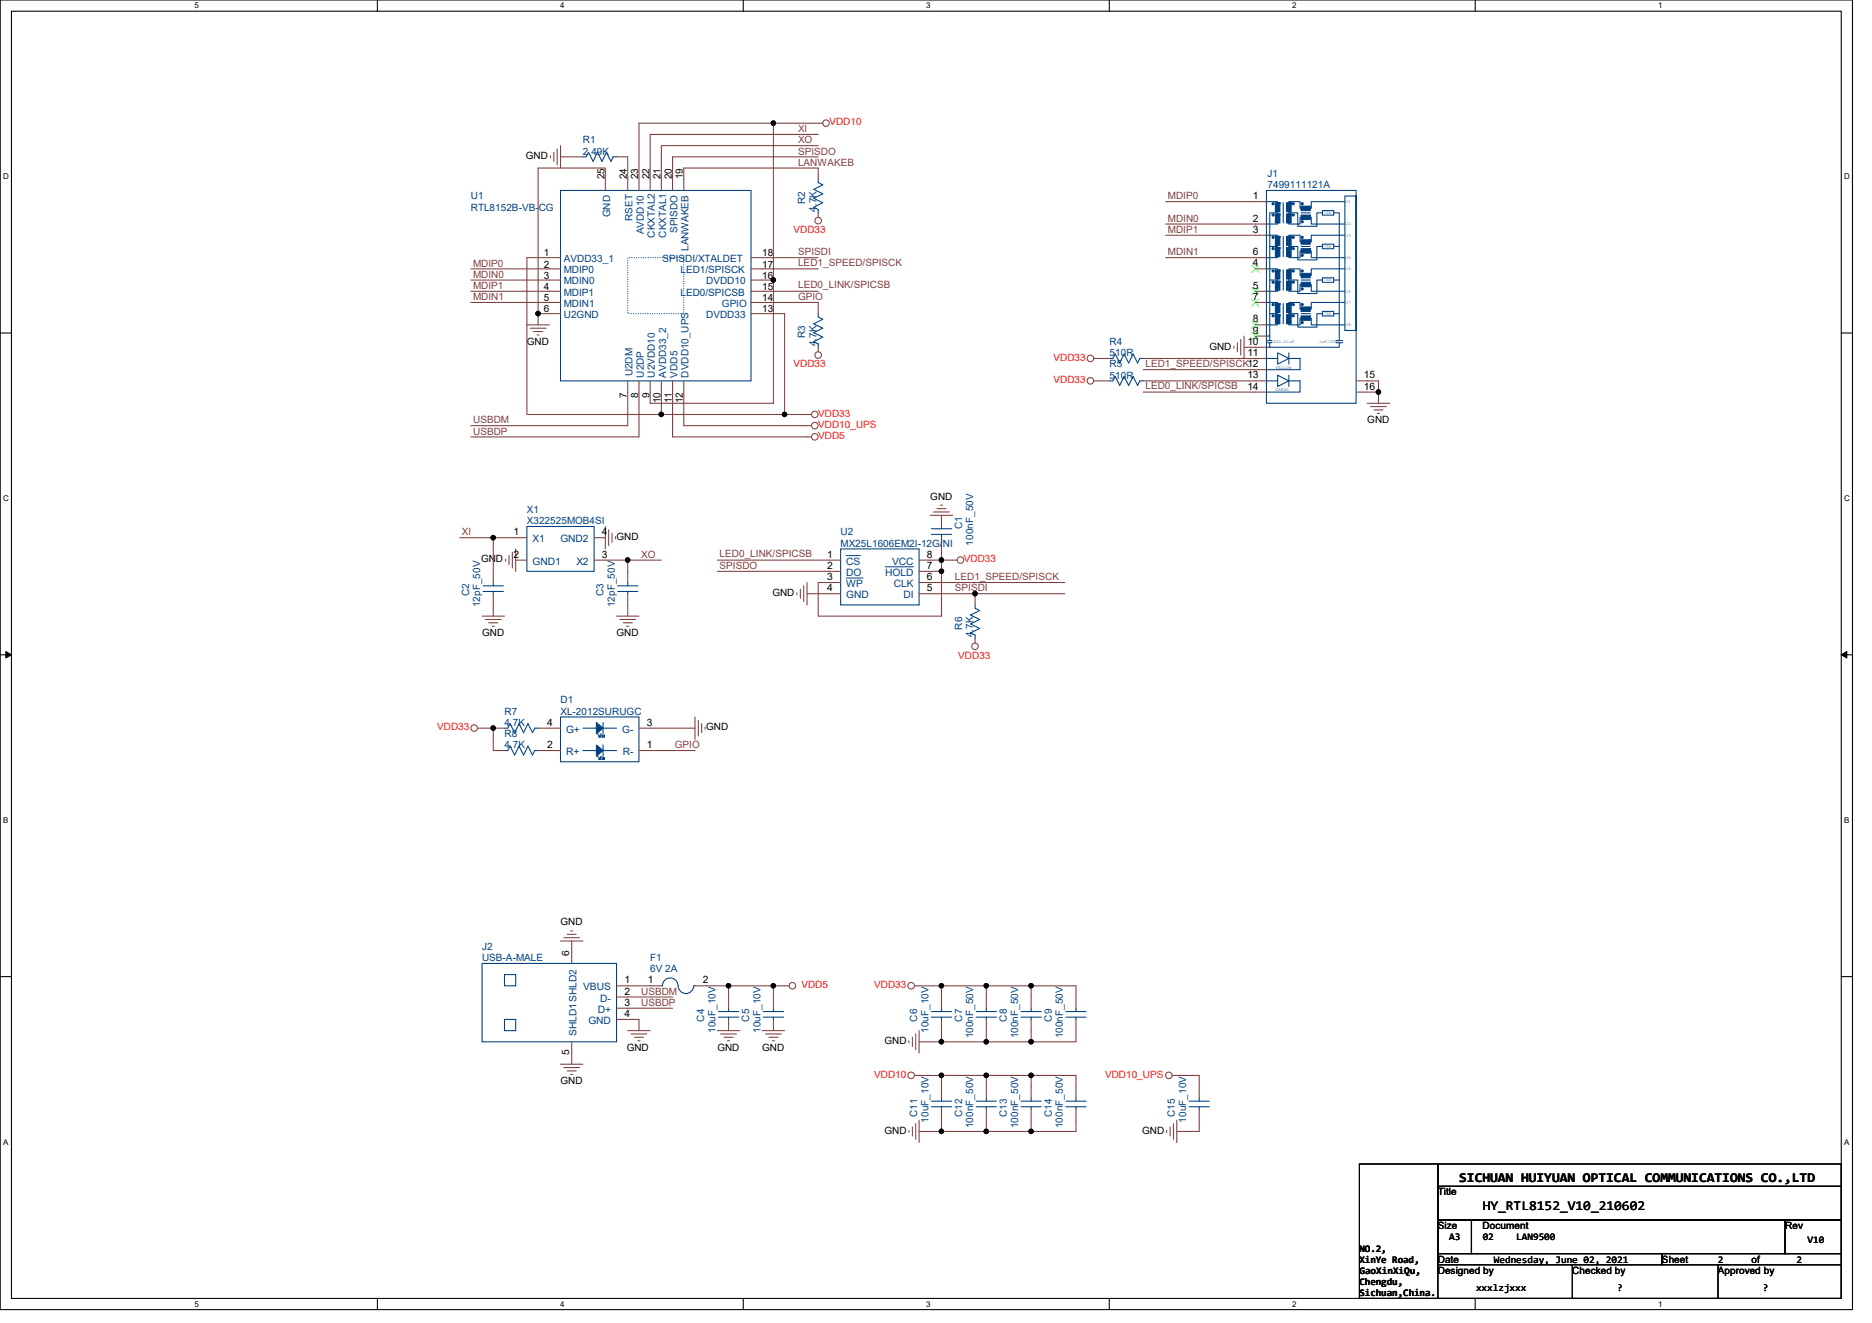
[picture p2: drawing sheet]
<svg xmlns="http://www.w3.org/2000/svg" width="297mm" height="210mm" viewBox="0 0 297 210" stroke-linecap="round" stroke-linejoin="round" font-family="sans-serif">
<path d="M0 0h293.9v207.9h-293.9zM1.8 1.8h290.4v204.3h-290.4z" fill="none" stroke="#000" stroke-width=".17"/>
<g fill="#fff">
<path d="M30.8 .2h.7v1.4h-.7z"/>
<path d="M30.8 206.3h.7v1.4h-.7z"/>
</g>
<path d="M59.9 0v1.8M59.9 206.1v1.8" fill="none" stroke="#000" stroke-width=".17"/>
<g fill="#fff">
<path d="M88.9 .2h.7v1.4h-.7z"/>
<path d="M88.9 206.3h.7v1.4h-.7z"/>
</g>
<path d="M117.9 0v1.8M117.9 206.1v1.8" fill="none" stroke="#000" stroke-width=".17"/>
<g fill="#fff">
<path d="M147 .2h.7v1.4h-.7z"/>
<path d="M147 206.3h.7v1.4h-.7z"/>
</g>
<path d="M176 0v1.8M176 206.1v1.8" fill="none" stroke="#000" stroke-width=".17"/>
<g fill="#fff">
<path d="M205 .2h.7v1.4h-.7z"/>
<path d="M205 206.3h.7v1.4h-.7z"/>
</g>
<path d="M234.1 0v1.8M234.1 206.1v1.8" fill="none" stroke="#000" stroke-width=".17"/>
<g fill="#fff">
<path d="M263.1 .2h.7v1.4h-.7z"/>
<path d="M263.1 206.3h.7v1.4h-.7z"/>
<path d="M.5 27.3h.9v1.4h-.9z"/>
<path d="M292.6 27.3h.9v1.4h-.9z"/>
<path d="M.5 78.4h.9v1.4h-.9z"/>
<path d="M292.6 78.4h.9v1.4h-.9z"/>
</g>
<path d="M0 52.9h1.8M292.2 52.9h1.7" fill="none" stroke="#000" stroke-width=".17"/>
<g fill="#fff">
<path d="M.5 129.5h.8v1.4h-.8z"/>
<path d="M292.6 129.5h.9v1.4h-.9z"/>
</g>
<path d="M0 103.9h1.8M292.2 103.9h1.7" fill="none" stroke="#000" stroke-width=".17"/>
<path d="M.9 103.4l.9 .5-.9 .5zM292.2 103.9l.8-.5v1z" fill="#000" stroke="#000" stroke-width=".16"/>
<g fill="#fff">
<path d="M.5 180.5h.8v1.4h-.8z"/>
<path d="M292.6 180.5h.9v1.4h-.9z"/>
</g>
<path d="M0 155h1.8M292.2 155h1.7M215.7 184.7h12.5v21.4h-12.5zM228.2 184.7h64v3.6h-64zM228.2 188.3h64v5.3h-64zM228.2 193.6h5.3v5.4h-5.3zM228.2 199h35.5v1.7h-35.5zM233.5 193.6h49.8v5.4h-49.8zM263.7 199h28.5v1.7h-28.5zM283.3 193.6h8.9v5.4h-8.9z" fill="none" stroke="#000" stroke-width=".17"/>
<g fill="none" stroke="#804040" stroke-width=".17">
<path d="M129.8 19.6h.8M87.3 24.7v.4M87.9 24.2v1.4M88.4 23.6v2.5M88.9 23.1v3.6M129.8 33.8v.7M83.6 51.6h3.6M84.1 52.1h2.5M84.7 52.6h1.4M85.2 53.2h.4M129.8 55.1v.7M173.6 56.9h.7"/>
<path d="M195.8 54.9v.4M196.3 54.4v1.4M196.9 53.9v2.5M197.4 53.3v3.6M128.1 69.3h.7M128.1 67.6h.7M128.1 65.8h.7M173.6 60.5h.7M217 64h3.5M217.5 64.5h2.5M218 65.1h1.5M218.6 65.6h.3"/>
<path d="M76.5 97.8h3.5M77 98.3h2.5M77.6 98.8h1.4M78.1 99.4h.3M80.2 88.7v.4M80.8 88.2v1.4M81.3 87.7v2.4M81.8 87.1v3.6M96.1 83.6v3.5M96.6 84.1v2.5M97.1 84.6v1.5M97.7 85.2v.3"/>
<path d="M97.8 97.8h3.6M98.4 98.3h2.5M98.9 98.8h1.4M99.4 99.4h.4M126.4 94.1v.3M127 93.5v1.5M127.5 93v2.5M128.1 92.5v3.5M147.6 81.8h3.6M148.1 81.3h2.5M148.7 80.7h1.4M149.2 80.2h.4"/>
<path d="M151.2 88.9h.7M75.8 115.6h.7M110.3 113.8v3.5M110.8 114.3v2.5M111.3 114.9v1.4M111.9 115.4v.3M154.7 101.3v.8M88.9 149.4h3.6M89.5 148.8h2.5M90 148.3h1.4M90.5 147.7h.4M124.5 156.5h.7"/>
<path d="M145.1 156.5h.7M88.9 168.9h3.6M89.5 169.4h2.5M90 170h1.4M90.5 170.5h.4M99.6 163.6h3.6M100.1 164.1h2.5M100.7 164.6h1.4M101.2 165.2h.4M113.8 163.6h3.6M114.4 164.1h2.5M114.9 164.6h1.4"/>
<path d="M115.4 165.2h.4M120.9 163.6h3.6M121.5 164.1h2.5M122 164.6h1.4M122.6 165.2h.3M144.2 165.2v.3M144.2 179.4v.3M144.8 164.6v1.5M144.8 178.9v1.4M145.1 170.7h.7M145.3 164.1v2.5M145.3 178.3v2.5"/>
<path d="M145.8 163.6v3.5M145.8 177.8v3.6M185.1 179.4v.3M185.7 178.9v1.4M186 170.7h.7M186.2 178.3v2.5M186.7 177.8v3.6"/>
<circle cx="131.1" cy="19.5" r=".52"/>
<circle cx="129.8" cy="35" r=".52"/>
<circle cx="129.8" cy="56.4" r=".52"/>
<circle cx="173" cy="56.9" r=".52"/>
<circle cx="129.3" cy="67.6" r=".52"/>
<circle cx="129.3" cy="69.3" r=".52"/>
<circle cx="129.3" cy="65.8" r=".52"/>
<circle cx="173" cy="60.4" r=".52"/>
<circle cx="152.4" cy="88.9" r=".52"/>
<circle cx="75.2" cy="115.6" r=".52"/>
<circle cx="154.7" cy="102.6" r=".52"/>
<circle cx="125.7" cy="156.5" r=".52"/>
<circle cx="144.6" cy="156.5" r=".52"/>
<circle cx="144.6" cy="170.7" r=".52"/>
<circle cx="185.5" cy="170.7" r=".52"/>
</g>
<path d="M216.1 185.6h11.7v10.7h-11.7z" fill="#fff"/>
<path d="M215.7 184.7h12.5v21.4h-12.5zM228.2 184.7h64v3.6h-64zM228.2 188.3h64v5.3h-64zM228.2 193.6h5.3v5.4h-5.3zM228.2 199h35.5v1.7h-35.5zM233.5 193.6h49.8v5.4h-49.8zM263.7 199h28.5v1.7h-28.5zM283.3 193.6h8.9v5.4h-8.9zM249.5 200.7v5.4M272.6 200.7v5.4M292.2 200.7v5.4h-64" fill="none" stroke="#000" stroke-width=".17"/>
<path d="M216.1 185.6h11.7v10.7h-11.7z" fill="#fff"/>
<path d="M215.7 184.7h12.5v21.4h-12.5zM228.2 184.7h64v3.6h-64zM228.2 188.3h64v5.3h-64zM228.2 193.6h5.3v5.4h-5.3zM228.2 199h35.5v1.7h-35.5zM233.5 193.6h49.8v5.4h-49.8zM263.7 199h28.5v1.7h-28.5zM283.3 193.6h8.9v5.4h-8.9zM249.5 200.7v5.4M272.6 200.7v5.4M292.2 200.7v5.4h-64" fill="none" stroke="#000" stroke-width=".17"/>
<path d="M216.1 185.6h11.7v10.7h-11.7z" fill="#fff"/>
<path d="M249.5 200.7v5.4M272.6 200.7v5.4M292.2 200.7v5.4h-64" fill="none" stroke="#000" stroke-width=".17"/>
<g fill="none" stroke="#004080" stroke-width=".17">
<path d="M88.9 30.2h30.3v30.3h-30.3zM92.5 24.9h.5l.4-.7 .7 1.4 .7-1.4 .7 1.4 .7-1.4 .7 1.4 .4-.7h.5M129.8 28.4v.6l.8 .3-1.5 .8 1.5 .7-1.5 .7 1.5 .7-1.5 .7 .7 .4v.5M201 37.3h1.7v.2M201 30.2h14.2v33.8h-14.2zM201 32h1.7v.2M201.5 39.1h1.2M202.7 33.8h-1.2v19.5h-.5M202.7 38.9v.4M202.7 35.4v.2h-1.7M202.7 33.6v.4M203.6 32.2v3.2"/>
<path d="M203.6 37.5v3.2M204.5 37.5v-.2h1.8v1.1h.2M204.5 39.1h1.4v2.2h3.1v-2.2h.8M204.5 38.9v.4M204.5 32.2v-.2h1.8v1.1h.2M204.5 33.8h1.4v2.1h3.1v-2.1h.8M204.5 33.6v.4M206.5 33.8h1.4M206.5 39.1h1.4M206.5 39.8h-.2v1.1h-1.8v-.2M206.5 34.5h-.2v1.1h-1.8v-.2M207.9 39.8h.2v1.1h5.3"/>
<path d="M207.9 34.5h.2v1.1h5.3M209.8 33.4h1.8v.7h-1.8zM209.8 38.8h1.8v.7h-1.8zM211.6 33.8h.9v20.3M211.6 39.1h.9M213.4 37.3h-5.3v1.1h-.2M213.4 32h-5.3v1.1h-.2M213.4 31.1h1.8v21.4h-1.8zM129.8 49.8v.5l.8 .4-1.5 .7 1.5 .7-1.5 .7 1.5 .7-1.5 .7 .7 .4v.5M176.1 56.9h.5l.4-.7 .7 1.4 .7-1.4 .7 1.4 .7-1.4 .7 1.4 .4-.7h.5M201 48h1.7v.2M201 56.9h1.7"/>
<path d="M201 42.7h1.7v.1M201.1 54.1h.7M201.1 54.4h.7M201.5 49.8h1.2M201.5 44.4h1.2M201.5 53.3v.8M201.5 54.4v.7M202.7 51.4v.2h-1.7M202.7 49.6v.4M202.7 46.1v.1h-1.7M202.7 56l1.8 .9-1.8 .9zM202.7 59.6l1.8 .9-1.8 .8z"/>
<path d="M202.7 44.3v.3M202.7 40.7v.2h-1.7M203.6 42.8v3.3M203.6 48.2v3.2M204.5 48.2v-.2h1.8v1.1h.2M204.5 49.8h1.4v2.1h3.1v-2.1h.8M204.5 56v1.8M204.5 49.6v.4M204.5 56.9h1.8v1.8h-5.3M204.5 42.8v-.1h1.8v1h.2M204.5 44.5h1.4v2.1h3.1v-2.1h.8M204.5 59.6v1.7"/>
<path d="M204.5 44.3v.3M206.5 44.4h1.4M206.5 49.8h1.4M206.5 50.5h-.2v1.1h-1.8v-.2M206.5 45.2h-.2v1h-1.8v-.1M207.9 50.5h.2v1.1h5.3M207.9 45.2h.2v1h5.3M209.8 44.1h1.8v.7h-1.8zM209.8 49.4h1.8v.7h-1.8zM211.6 49.8h.9M211.6 44.4h.9M212 54.1h1"/>
<path d="M212 54.4h1M212.5 54.4v.7h-11.5M213.4 48h-5.3v1.1h-.2M213.4 42.7h-5.3v1h-.2M176.1 60.5h.5l.4-.8 .7 1.5 .7-1.5 .7 1.5 .7-1.5 .7 1.5 .4-.7h.5M201 60.5h1.7M204.5 60.5h1.8v1.7h-5.3M76.7 93h3.2M76.7 93.9h3.2M78.3 93.9v.3M78.3 92.5v.5M83.6 83.6h10.7v7.1h-10.7z"/>
<path d="M98 93h3.2M98 93.9h3.2M99.6 93.9v.3M99.6 92.5v.5M133.4 87.1h12.4v8.9h-12.4zM147.8 84.8h3.2M147.8 83.9h3.2M149.4 83.6v.3M149.4 84.8v.5M154.7 96v.5l.7 .4-1.4 .7 1.4 .7-1.4 .7 1.4 .7-1.4 .8 .7 .3v.5M80 119.1h.6l.3-.7 .8 1.4 .7-1.4 .7 1.4 .7-1.4 .7 1.4 .4-.7h.5M80 115.6h.6l.3-.7 .8 1.4 .7-1.4 .7 1.4 .7-1.4 .7 1.4 .4-.7h.5"/>
<path d="M88.9 113.8h12.5v7.1h-12.5zM92.5 119.1h5.3M92.5 115.6h5.3M94.8 116.5l.5 .5M95.3 116.5l.6 .5M95.7 118.2v1.8M95.7 114.7v1.8M94.8 120l.5 .5M95.3 120l.6 .5M76.5 152.9h21.3v12.5h-21.3zM80 154.7h1.8v1.8h-1.8zM107.6 156.4a1.24 1.24 0 0 0-1.3-1.2 1.24 1.24 0 0 0-1.2 1.2l-.2 .1"/>
<path d="M107.6 156.4a1.24 1.24 0 0 0 1.2 1.3 1.24 1.24 0 0 0 1.3-1.3M110.1 156.5h.2M80 161.8h1.8v1.8h-1.8zM114 160.5h3.2M114 161.4h3.2M115.6 161.4v.4M115.6 160v.5M121.1 160.5h3.2M121.1 161.4h3.2M122.7 161.4v.4M122.7 160v.5M147.8 160.5h3.2"/>
<path d="M147.8 161.4h3.2M147.8 174.8h3.2M147.8 175.7h3.2M149.4 161.4v.4M149.4 160v.5M149.4 175.7v.3M149.4 174.2v.6M154.9 160.5h3.2M154.9 161.4h3.2M154.9 174.8h3.2M154.9 175.7h3.2M156.5 161.4v.4"/>
<path d="M156.5 160v.5M156.5 175.7v.3M156.5 174.2v.6M162 174.8h3.2M162 175.7h3.2M162 160.5h3.2M162 161.4h3.2M163.6 175.7v.3M163.6 174.2v.6M163.6 161.4v.4M163.6 160v.5M169.1 160.5h3.2"/>
<path d="M169.1 161.4h3.2M169.1 174.8h3.2M169.1 175.7h3.2M170.7 161.4v.4M170.7 160v.5M170.7 175.7v.3M170.7 174.2v.6M188.7 174.8h3.2M188.7 175.7h3.2M190.3 175.7v.3M190.3 174.2v.6"/>
</g>
<g fill="none" stroke="#804040" stroke-width=".17">
<path d="M122.7 19.6h-21.3v10.6M122.7 19.6v24.8M122.7 19.6h7.1M88.9 24.9h3.6M92.5 24.9h.1M96.1 30.2v-3.5h-10.7v23.1M97.8 24.9h1.8v5.3M97.8 24.9h.1M129.8 24.9h-23.1v5.3M129.8 21.3h-26.6v8.9M129.8 28.4v-1.7h-21.3v3.5M129.8 23.1h-24.9v7.1"/>
<path d="M129.8 33.8h.1M129.8 28.4h.1M185 32h16M185 35.6h16M185 37.3h16M74.7 44.4h14.2M74.7 46.2h14.2M74.7 48h14.2M74.7 42.7h14.2M85.4 49.8h3.5M85.4 49.8v1.8M88.9 40.9h-5.3v24.9h21.3"/>
<path d="M119.2 49.8h5.3v16M119.2 48h10.6v1.8M119.2 46.2h10.6M119.2 44.4h3.5M119.2 42.7h10.6M119.2 40.9h10.6M122.7 44.5v19.5h-19.5v-3.5M129.8 55.1h.1M129.8 49.8h.1M174.3 56.9h1.8M176.1 56.9h.1M181.4 56.9h.1"/>
<path d="M181.4 56.9h19.6M181.4 58.7h19.6M185 40.9h16M197.4 55.1h3.6M199.2 42.7h1.8M199.2 46.2h1.8M199.2 48h1.8M199.2 51.6h1.8M199.2 53.3h1.8M99.6 60.5v7.1h-24.9M101.4 60.5v8.8h-26.7M104.9 60.5v5.3"/>
<path d="M104.9 65.8h19.6M106.7 60.5v8.8h21.4M108.5 60.5v7.1h19.6M124.5 65.8h3.6M174.3 60.5h1.8M176.1 60.5h.1M181.4 60.5h.1M181.4 60.5h19.6M181.4 62.2h19.6M215.2 60.5h3.5v1.7M215.2 62.2h3.5M218.7 62.2v1.8"/>
<path d="M78.3 94.2v3.6M78.3 85.3v7.2M81.8 88.9h1.8M83.6 85.3h-10.7M94.3 88.9h5.3M94.3 85.3h1.8M99.6 88.9h5.3M99.6 94.2v3.6M99.6 88.9v3.6M113.8 90.7h19.6M113.8 88.9h19.6M128.1 94.2h5.3"/>
<path d="M145.8 94.2h8.9M145.8 92.5h23.1M145.8 90.7h3.6M145.8 88.9h3.6M149.4 88.9h1.8M149.4 81.8v1.8M149.4 85.3v3.6M149.4 90.7v7.1h-19.6v-5.3h3.6M149.4 88.9v1.8M154.7 96h.1M154.7 94.2v1.8M154.7 94.2h14.2"/>
<path d="M76.5 115.6h1.8M78.3 115.6h1.7M78.3 115.6v3.5h1.7M80 119.1h.1M80 115.6h.1M85.4 119.1h.1M85.4 115.6h.1M85.4 115.6h3.5M85.4 119.1h3.5M101.4 119.1h8.9M101.4 115.6h8.9M154.7 101.3h.1"/>
<path d="M90.7 149.4v3.5M97.8 156.5h7.1M97.8 158.2h8.9M110.3 156.5h5.3M115.6 156.5v3.5M115.6 156.5h7.1M122.7 156.5v3.5M122.7 156.5h1.8M145.8 156.5h3.6M149.4 156.5v3.5M149.4 156.5h7.1M156.5 156.5h7.1"/>
<path d="M156.5 156.5v3.5M163.6 156.5v3.5M163.6 156.5h7.1v3.5M90.7 165.4v3.5M97.8 160h8.9M97.8 161.8h3.6v1.8M115.6 161.8v1.8M122.7 161.8v1.8M145.8 165.4h3.6M145.8 170.7h3.6M145.8 179.6h3.6M149.4 179.6h7.1"/>
<path d="M149.4 161.8v3.6M149.4 176v3.6M149.4 170.7v3.5M149.4 165.4h7.1M149.4 170.7h7.1M156.5 165.4h7.1M156.5 179.6h7.1M156.5 161.8v3.6M156.5 176v3.6M156.5 170.7v3.5M156.5 170.7h7.1M163.6 176v3.6"/>
<path d="M163.6 170.7v3.5M163.6 161.8v3.6M163.6 170.7h7.1v3.5M170.7 161.8v3.6h-7.1M170.7 176v3.6h-7.1M186.7 170.7h3.6v3.5M190.3 176v3.6h-3.6"/>
</g>
<path d="M99.6 40.9h8.9v8.9h-8.9z" fill="none" stroke="#004080" stroke-width=".17" stroke-dasharray="0 .3"/>
<path d="M134.3 88.2h2.2M134.3 91.7h2.6M140.5 90h4.4" fill="none" stroke="#004080" stroke-width=".16"/>
<g fill="#004080" stroke="#004080" stroke-width=".17">
<path d="M94.6 118.2l1.1 .9-1.1 .9z" fill-rule="evenodd"/>
<path d="M95.5 120.5l.4-.3v.3z" fill-rule="evenodd"/>
<path d="M95.3 120.2v.3h-.3z" fill-rule="evenodd"/>
<path d="M94.6 114.7l1.1 .9-1.1 .9z" fill-rule="evenodd"/>
<path d="M95.5 117l.4-.4v.4z" fill-rule="evenodd"/>
<path d="M95.3 116.6v.4h-.3z" fill-rule="evenodd"/>
<path d="M202.4 32.2v1.4h.7v-1.4z" fill-rule="evenodd"/>
<path d="M202.4 34v1.4h.7v-1.4z" fill-rule="evenodd"/>
<path d="M204.1 32.2v1.4h.8v-1.4z" fill-rule="evenodd"/>
<path d="M204.1 34v1.4h.8v-1.4z" fill-rule="evenodd"/>
<path d="M206.5 32.7v.7h1.4v-.7z" fill-rule="evenodd"/>
<path d="M206.5 34.1v.7h1.4v-.7z" fill-rule="evenodd"/>
<path d="M202.4 37.5v1.4h.7v-1.4z" fill-rule="evenodd"/>
<path d="M202.4 39.3v1.4h.7v-1.4z" fill-rule="evenodd"/>
<path d="M204.1 37.5v1.4h.8v-1.4z" fill-rule="evenodd"/>
<path d="M204.1 39.3v1.4h.8v-1.4z" fill-rule="evenodd"/>
<path d="M206.5 38.1v.7h1.4v-.7z" fill-rule="evenodd"/>
<path d="M206.5 39.5v.7h1.4v-.7z" fill-rule="evenodd"/>
<path d="M202.4 42.8v1.5h.7v-1.5z" fill-rule="evenodd"/>
<path d="M202.4 44.6v1.5h.7v-1.5z" fill-rule="evenodd"/>
<path d="M204.1 42.8v1.5h.8v-1.5z" fill-rule="evenodd"/>
<path d="M204.1 44.6v1.5h.8v-1.5z" fill-rule="evenodd"/>
<path d="M206.5 43.4v.7h1.4v-.7z" fill-rule="evenodd"/>
<path d="M206.5 44.8v.7h1.4v-.7z" fill-rule="evenodd"/>
<path d="M202.4 48.2v1.4h.7v-1.4z" fill-rule="evenodd"/>
<path d="M202.4 50v1.4h.7v-1.4z" fill-rule="evenodd"/>
<path d="M204.1 48.2v1.4h.8v-1.4z" fill-rule="evenodd"/>
<path d="M204.1 50v1.4h.8v-1.4z" fill-rule="evenodd"/>
<path d="M206.5 48.7v.7h1.4v-.7z" fill-rule="evenodd"/>
<path d="M206.5 50.1v.7h1.4v-.7z" fill-rule="evenodd"/>
<circle cx="202" cy="32.3" r=".17"/>
<circle cx="202" cy="34.1" r=".17"/>
<circle cx="205.2" cy="34.1" r=".17"/>
<circle cx="205.2" cy="32.3" r=".17"/>
<circle cx="206.6" cy="32.3" r=".17"/>
<circle cx="206.6" cy="35.2" r=".17"/>
<circle cx="202" cy="37.7" r=".17"/>
<circle cx="202" cy="39.5" r=".17"/>
<circle cx="205.2" cy="39.5" r=".17"/>
<circle cx="205.2" cy="37.7" r=".17"/>
<circle cx="206.6" cy="37.7" r=".17"/>
<circle cx="206.6" cy="40.5" r=".17"/>
<circle cx="202" cy="43" r=".17"/>
<circle cx="202" cy="44.8" r=".17"/>
<circle cx="205.2" cy="44.8" r=".17"/>
<circle cx="205.2" cy="43" r=".17"/>
<circle cx="206.6" cy="43" r=".17"/>
<circle cx="206.6" cy="45.9" r=".17"/>
<circle cx="202" cy="48.3" r=".17"/>
<circle cx="202" cy="50.1" r=".17"/>
<circle cx="205.2" cy="50.1" r=".17"/>
<circle cx="205.2" cy="48.3" r=".17"/>
<circle cx="206.6" cy="48.3" r=".17"/>
<circle cx="206.6" cy="51.2" r=".17"/>
</g>
<path d="M198.6 42.1l1.1 1.1M198.6 45.7l1.1 1.1M198.6 47.5l1.1 1.1M198.6 51l1.1 1.1M198.6 52.8l1.1 1.1M199.7 42.1l-1.1 1.1M199.7 45.7l-1.1 1.1M199.7 47.5l-1.1 1.1M199.7 51l-1.1 1.1M199.7 52.8l-1.1 1.1" fill="none" stroke="#0f0" stroke-width=".16"/>
<g fill="#000" stroke="#000" stroke-width=".17">
<circle cx="122.7" cy="19.5" r=".35"/>
<circle cx="85.4" cy="49.8" r=".35"/>
<circle cx="122.7" cy="44.4" r=".35"/>
<circle cx="104.9" cy="65.8" r=".35"/>
<circle cx="124.5" cy="65.8" r=".35"/>
<circle cx="218.7" cy="62.2" r=".35"/>
<circle cx="78.3" cy="85.3" r=".35"/>
<circle cx="99.6" cy="88.9" r=".35"/>
<circle cx="149.4" cy="90.7" r=".35"/>
<circle cx="149.4" cy="88.9" r=".35"/>
<circle cx="154.7" cy="94.2" r=".35"/>
<circle cx="78.3" cy="115.6" r=".35"/>
<circle cx="115.6" cy="156.5" r=".35"/>
<circle cx="122.7" cy="156.5" r=".35"/>
<circle cx="149.4" cy="156.5" r=".35"/>
<circle cx="156.5" cy="156.5" r=".35"/>
<circle cx="163.6" cy="156.5" r=".35"/>
<circle cx="149.4" cy="165.3" r=".35"/>
<circle cx="149.4" cy="179.6" r=".35"/>
<circle cx="149.4" cy="170.7" r=".35"/>
<circle cx="156.5" cy="165.3" r=".35"/>
<circle cx="156.5" cy="179.6" r=".35"/>
<circle cx="156.5" cy="170.7" r=".35"/>
<circle cx="163.6" cy="165.3" r=".35"/>
<circle cx="163.6" cy="170.7" r=".35"/>
<circle cx="163.6" cy="179.6" r=".35"/>
</g>
<g font-size="2.1">
<text x="231.5" y="187.6">SICHUAN HUIYUAN OPTICAL COMMUNICATIONS CO.,LTD</text>
<text x="235.3" y="192">HY_RTL8152_V10_210602</text>
</g>
<g font-size="1.6" fill="#004080">
<text x="92.5" y="22.8">R1</text>
<text x="92.5" y="24.5">2.49K</text>
<text x="201.1" y="28.1">J1</text>
<text x="201.1" y="29.9">7499111121A</text>
<text x="74.7" y="31.6">U1</text>
<text x="74.7" y="33.4">RTL8152B-VB-CG</text>
<text x="96.8" y="34.5" transform="rotate(-90 96.8 34.5)">GND</text>
<text x="100.4" y="35" transform="rotate(-90 100.4 35)">RSET</text>
<text x="127.8" y="32.4" transform="rotate(-90 127.8 32.4)">R2</text>
<text x="129.5" y="33.6" transform="rotate(-90 129.5 33.6)">4.7K</text>
<text x="89.5" y="41.6">AVDD33_1</text>
<text x="102.1" y="37.2" transform="rotate(-90 102.1 37.2)">AVDD10</text>
<text x="103.9" y="37.7" transform="rotate(-90 103.9 37.7)">CKXTAL2</text>
<text x="105.1" y="41.6">SPISDI/XTALDET</text>
<text x="105.7" y="37.7" transform="rotate(-90 105.7 37.7)">CKXTAL1</text>
<text x="107.5" y="37" transform="rotate(-90 107.5 37)">SPISDO</text>
<text x="109.3" y="39.8" transform="rotate(-90 109.3 39.8)">LANWAKEB</text>
<text x="89.5" y="43.4">MDIP0</text>
<text x="89.5" y="45.1">MDIN0</text>
<text x="89.5" y="46.9">MDIP1</text>
<text x="108" y="46.9">LED0/SPICSB</text>
<text x="108" y="43.4">LED1/SPISCK</text>
<text x="112.1" y="45.1">DVDD10</text>
<text x="89.5" y="48.7">MDIN1</text>
<text x="89.5" y="50.5">U2GND</text>
<text x="112.1" y="50.5">DVDD33</text>
<text x="114.6" y="48.7">GPIO</text>
<text x="127.8" y="53.7" transform="rotate(-90 127.8 53.7)">R3</text>
<text x="100.4" y="59.7" transform="rotate(-90 100.4 59.7)">U2DM</text>
<text x="102.1" y="59.9" transform="rotate(-90 102.1 59.9)">U2DP</text>
<text x="103.9" y="59.9" transform="rotate(-90 103.9 59.9)">U2VDD10</text>
<text x="105.7" y="59.9" transform="rotate(-90 105.7 59.9)">AVDD33_2</text>
<text x="107.5" y="59.9" transform="rotate(-90 107.5 59.9)">VDD5</text>
<text x="109.3" y="59.9" transform="rotate(-90 109.3 59.9)">DVDD10_UPS</text>
<text x="129.5" y="54.9" transform="rotate(-90 129.5 54.9)">4.7K</text>
<text x="176.1" y="58.3">R5</text>
<text x="176.1" y="54.8">R4</text>
<text x="176.1" y="56.5">510R</text>
<text x="176.1" y="60.1">510R</text>
<text x="83.6" y="81.4">X1</text>
<text x="83.6" y="83.2">X322525MOB4SI</text>
<text x="152.7" y="83.9" transform="rotate(-90 152.7 83.9)">C1</text>
<text x="84.5" y="86.1">X1</text>
<text x="84.5" y="89.6">GND1</text>
<text x="88.9" y="86.1">GND2</text>
<text x="91.5" y="89.6">X2</text>
<text x="133.4" y="85">U2</text>
<text x="133.4" y="86.8">MX25L1606EM2I-12G/NI</text>
<text x="134.3" y="89.6">CS</text>
<text x="141.5" y="89.6">VCC</text>
<text x="154.4" y="86.6" transform="rotate(-90 154.4 86.6)">100nF_50V</text>
<text x="74.4" y="94.6" transform="rotate(-90 74.4 94.6)">C2</text>
<text x="95.8" y="94.6" transform="rotate(-90 95.8 94.6)">C3</text>
<text x="134.3" y="91.4">DO</text>
<text x="134.3" y="93.2">WP</text>
<text x="134.3" y="95">GND</text>
<text x="140.5" y="91.4">HOLD</text>
<text x="141.8" y="93.2">CLK</text>
<text x="143.3" y="95">DI</text>
<text x="76.2" y="96.4" transform="rotate(-90 76.2 96.4)">12pF_50V</text>
<text x="97.5" y="96.4" transform="rotate(-90 97.5 96.4)">12pF_50V</text>
<text x="152.7" y="99.9" transform="rotate(-90 152.7 99.9)">R6</text>
<text x="154.4" y="101.2" transform="rotate(-90 154.4 101.2)">4.7K</text>
<text x="80" y="113.4">R7</text>
<text x="88.9" y="111.7">D1</text>
<text x="88.9" y="113.4">XL-2012SURUGC</text>
<text x="80" y="117">R8</text>
<text x="80" y="118.8">4.7K</text>
<text x="80" y="115.2">4.7K</text>
<text x="89.8" y="119.8">R+</text>
<text x="89.8" y="116.3">G+</text>
<text x="98.7" y="116.3">G-</text>
<text x="98.8" y="119.8">R-</text>
<text x="76.5" y="150.8">J2</text>
<text x="76.5" y="152.5">USB-A-MALE</text>
<text x="103.2" y="152.5">F1</text>
<text x="103.2" y="154.3">6V 2A</text>
<text x="92.5" y="157.2">VBUS</text>
<text x="94.8" y="160.7">D+</text>
<text x="95.2" y="159">D-</text>
<text x="91.5" y="164.5" transform="rotate(-90 91.5 164.5)">SHLD1SHLD2</text>
<text x="93.4" y="162.5">GND</text>
<text x="111.8" y="162.2" transform="rotate(-90 111.8 162.2)">C4</text>
<text x="113.5" y="163.9" transform="rotate(-90 113.5 163.9)">10uF_10V</text>
<text x="118.9" y="162.2" transform="rotate(-90 118.9 162.2)">C5</text>
<text x="120.6" y="163.9" transform="rotate(-90 120.6 163.9)">10uF_10V</text>
<text x="145.5" y="162.2" transform="rotate(-90 145.5 162.2)">C6</text>
<text x="147.3" y="163.9" transform="rotate(-90 147.3 163.9)">10uF_10V</text>
<text x="152.7" y="162.2" transform="rotate(-90 152.7 162.2)">C7</text>
<text x="154.4" y="164.8" transform="rotate(-90 154.4 164.8)">100nF_50V</text>
<text x="159.8" y="162.2" transform="rotate(-90 159.8 162.2)">C8</text>
<text x="161.5" y="164.8" transform="rotate(-90 161.5 164.8)">100nF_50V</text>
<text x="166.9" y="162.2" transform="rotate(-90 166.9 162.2)">C9</text>
<text x="168.7" y="164.8" transform="rotate(-90 168.7 164.8)">100nF_50V</text>
<text x="145.5" y="177.3" transform="rotate(-90 145.5 177.3)">C11</text>
<text x="147.3" y="178.2" transform="rotate(-90 147.3 178.2)">10uF_10V</text>
<text x="152.7" y="177.3" transform="rotate(-90 152.7 177.3)">C12</text>
<text x="154.4" y="179" transform="rotate(-90 154.4 179)">100nF_50V</text>
<text x="159.8" y="177.3" transform="rotate(-90 159.8 177.3)">C13</text>
<text x="161.5" y="179" transform="rotate(-90 161.5 179)">100nF_50V</text>
<text x="166.9" y="177.3" transform="rotate(-90 166.9 177.3)">C14</text>
<text x="168.7" y="179" transform="rotate(-90 168.7 179)">100nF_50V</text>
<text x="186.4" y="177.3" transform="rotate(-90 186.4 177.3)">C15</text>
<text x="188.2" y="178.2" transform="rotate(-90 188.2 178.2)">10uF_10V</text>
</g>
<g font-size="1.6" fill="#804040">
<text x="126.6" y="21">XI</text>
<text x="126.6" y="22.8">XO</text>
<text x="126.6" y="24.5">SPISDO</text>
<text x="126.6" y="26.3">LANWAKEB</text>
<text x="185.3" y="31.6">MDIP0</text>
<text x="185.3" y="35.2">MDIN0</text>
<text x="126.6" y="40.5">SPISDI</text>
<text x="185.3" y="37">MDIP1</text>
<text x="185.3" y="40.5">MDIN1</text>
<text x="75.1" y="42.3">MDIP0</text>
<text x="75.1" y="44.1">MDIN0</text>
<text x="75.1" y="45.9">MDIP1</text>
<text x="75.1" y="47.6">MDIN1</text>
<text x="126.6" y="42.2">LED1_SPEED/SPISCK</text>
<text x="126.6" y="45.8">LED0_LINK/SPICSB</text>
<text x="126.6" y="47.6">GPIO</text>
<text x="181.8" y="58.2">LED1_SPEED/SPISCK12</text>
<text x="181.8" y="61.8">LED0_LINK/SPICSB</text>
<text x="75.1" y="67.2">USBDM</text>
<text x="75.1" y="69">USBDP</text>
<text x="73.3" y="85">XI</text>
<text x="101.7" y="88.5">XO</text>
<text x="114.2" y="88.4">LED0_LINK/SPICSB</text>
<text x="114.2" y="90.3">SPISDO</text>
<text x="151.5" y="92">LED1_SPEED/SPISCK</text>
<text x="151.5" y="93.9">SPISDI</text>
<text x="107.1" y="118.8">GPIO</text>
<text x="101.7" y="157.9">USBDM</text>
<text x="101.7" y="159.7">USBDP</text>
</g>
<g font-size="1.6" fill="#f00">
<text x="131.6" y="19.9">VDD10</text>
<text x="125.9" y="37">VDD33</text>
<text x="125.9" y="58.3">VDD33</text>
<text x="167.2" y="57.3">VDD33</text>
<text x="167.2" y="60.8">VDD33</text>
<text x="129.8" y="69.7">VDD5</text>
<text x="129.8" y="67.9">VDD10_UPS</text>
<text x="129.8" y="66.1">VDD33</text>
<text x="152.9" y="89.3">VDD33</text>
<text x="152.1" y="104.5">VDD33</text>
<text x="69.4" y="115.9">VDD33</text>
<text x="127.2" y="156.8">VDD5</text>
<text x="138.7" y="156.8">VDD33</text>
<text x="138.7" y="171">VDD10</text>
<text x="175.3" y="171">VDD10_UPS</text>
</g>
<g font-size="1.6">
<text x="83.4" y="25.3">GND</text>
<text x="95.9" y="28.4" transform="rotate(-90 95.9 28.4)">25</text>
<text x="99.5" y="28.4" transform="rotate(-90 99.5 28.4)">24</text>
<text x="101.3" y="28.4" transform="rotate(-90 101.3 28.4)">23</text>
<text x="103" y="28.4" transform="rotate(-90 103 28.4)">22</text>
<text x="104.8" y="28.4" transform="rotate(-90 104.8 28.4)">21</text>
<text x="106.6" y="28.4" transform="rotate(-90 106.6 28.4)">20</text>
<text x="108.4" y="28.4" transform="rotate(-90 108.4 28.4)">19</text>
<text x="198.8" y="31.6">1</text>
<text x="198.8" y="35.2">2</text>
<text x="86.3" y="40.7">1</text>
<text x="120.9" y="40.7">18</text>
<text x="198.8" y="37">3</text>
<text x="198.8" y="40.5">6</text>
<text x="86.3" y="42.5">2</text>
<text x="86.3" y="44.3">3</text>
<text x="86.3" y="46">4</text>
<text x="86.3" y="47.8">5</text>
<text x="120.9" y="46">15</text>
<text x="120.9" y="42.5">17</text>
<text x="120.9" y="44.3">16</text>
<text x="120.9" y="47.8">14</text>
<text x="198.8" y="42.3">4</text>
<text x="198.8" y="45.8">5</text>
<text x="198.8" y="47.6">7</text>
<text x="86.3" y="49.6">6</text>
<text x="120.9" y="49.6">13</text>
<text x="198.8" y="51.2">8</text>
<text x="198.8" y="53">9</text>
<text x="83.6" y="54.8">GND</text>
<text x="191.9" y="55.5">GND</text>
<text x="197.9" y="54.7">10</text>
<text x="197.9" y="56.5">11</text>
<text x="99.5" y="63.1" transform="rotate(-90 99.5 63.1)">7</text>
<text x="101.3" y="63.1" transform="rotate(-90 101.3 63.1)">8</text>
<text x="103" y="63.1" transform="rotate(-90 103 63.1)">9</text>
<text x="104.8" y="64" transform="rotate(-90 104.8 64)">10</text>
<text x="106.6" y="64" transform="rotate(-90 106.6 64)">11</text>
<text x="108.4" y="64" transform="rotate(-90 108.4 64)">12</text>
<text x="197.9" y="60.1">13</text>
<text x="197.9" y="61.8">14</text>
<text x="216.4" y="60.1">15</text>
<text x="216.4" y="61.8">16</text>
<text x="217" y="67.2">GND</text>
<text x="147.6" y="79.3">GND</text>
<text x="76.3" y="89.3">GND</text>
<text x="81.5" y="85">1</text>
<text x="81.5" y="88.5">2</text>
<text x="95.5" y="85">4</text>
<text x="95.5" y="88.5">3</text>
<text x="97.8" y="85.7">GND</text>
<text x="131.3" y="88.5">1</text>
<text x="147.1" y="88.5">8</text>
<text x="122.6" y="94.6">GND</text>
<text x="131.3" y="90.3">2</text>
<text x="131.3" y="93.9">4</text>
<text x="131.3" y="92.1">3</text>
<text x="147.1" y="93.9">5</text>
<text x="147.1" y="90.3">7</text>
<text x="147.1" y="92.1">6</text>
<text x="76.5" y="101">GND</text>
<text x="97.8" y="101">GND</text>
<text x="86.8" y="118.7">2</text>
<text x="86.8" y="115.2">4</text>
<text x="102.6" y="118.7">1</text>
<text x="102.6" y="115.2">3</text>
<text x="112.1" y="115.9">GND</text>
<text x="88.9" y="146.9">GND</text>
<text x="90.3" y="151.7" transform="rotate(-90 90.3 151.7)">6</text>
<text x="99.1" y="157.9">2</text>
<text x="99.1" y="159.6">3</text>
<text x="99.1" y="156.1">1</text>
<text x="99.1" y="161.4">4</text>
<text x="102.8" y="156.1">1</text>
<text x="111.5" y="156.1">2</text>
<text x="90.3" y="167.5" transform="rotate(-90 90.3 167.5)">5</text>
<text x="99.4" y="166.8">GND</text>
<text x="113.8" y="166.8">GND</text>
<text x="120.9" y="166.8">GND</text>
<text x="140.3" y="165.7">GND</text>
<text x="88.9" y="172.1">GND</text>
<text x="140.3" y="179.9">GND</text>
<text x="181.2" y="179.9">GND</text>
<text x="228.2" y="189.7">Title</text>
<text x="228.2" y="195.1">Size</text>
<text x="229.9" y="196.9">A3</text>
<text x="235.3" y="195.1">Document</text>
<text x="235.3" y="196.9">02</text>
<text x="240.6" y="196.9">LAN9500</text>
<text x="283.3" y="195.1">Rev</text>
<text x="286.8" y="197.2">V10</text>
<text x="215.7" y="198.6">NO.2,</text>
<text x="215.7" y="200.4">XinYe Road,</text>
<text x="215.7" y="202.2">GaoXinXiQu,</text>
<text x="215.7" y="204">Chengdu,</text>
<text x="228.2" y="202.2">Designed by</text>
<text x="228.2" y="200.4">Date</text>
<text x="237" y="200.4">Wednesday, June 02, 2021</text>
<text x="249.5" y="202.2">Checked by</text>
<text x="263.7" y="200.4">Sheet</text>
<text x="272.6" y="202.2">Approved by</text>
<text x="272.6" y="200.4">2</text>
<text x="277.9" y="200.4">of</text>
<text x="285" y="200.4">2</text>
<text x="215.7" y="205.8">Sichuan,China.</text>
<text x="234.2" y="204.9">xxxlzjxxx</text>
<text x="256.6" y="204.9">?</text>
<text x="279.7" y="204.9">?</text>
</g>
<g font-size="1.3">
<text x="30.8" y="1.3">5</text>
<text x="88.9" y="1.3">4</text>
<text x="147" y="1.3">3</text>
<text x="205" y="1.3">2</text>
<text x="263.1" y="1.3">1</text>
<text x=".5" y="28.4">D</text>
<text x="292.6" y="28.4">D</text>
<text x=".5" y="79.5">C</text>
<text x="292.6" y="79.5">C</text>
<text x=".5" y="130.6">B</text>
<text x="292.6" y="130.6">B</text>
<text x=".5" y="181.7">A</text>
<text x="292.6" y="181.7">A</text>
<text x="30.8" y="207.4">5</text>
<text x="88.9" y="207.4">4</text>
<text x="147" y="207.4">3</text>
<text x="205" y="207.4">2</text>
<text x="263.1" y="207.4">1</text>
</g>
<g font-size=".7" fill="#004080">
<text x="210" y="34">75R</text>
<text x="213.6" y="32.2">J1</text>
<text x="213.6" y="35.8">J2</text>
<text x="210" y="39.3">75R</text>
<text x="213.6" y="37.5">J3</text>
<text x="213.6" y="41.1">J6</text>
<text x="210" y="44.7">75R</text>
<text x="213.6" y="46.4">J5</text>
<text x="213.6" y="42.9">J4</text>
<text x="210" y="50">75R</text>
<text x="213.6" y="51.8">J8</text>
<text x="213.6" y="48.2">J7</text>
<text x="202" y="54.4">4X0.01uF</text>
<text x="202.4" y="58.5">YELLOW</text>
<text x="209.3" y="54.4">1nF/2KV</text>
<text x="202.4" y="62.1">GREEN</text>
</g>
</svg>
